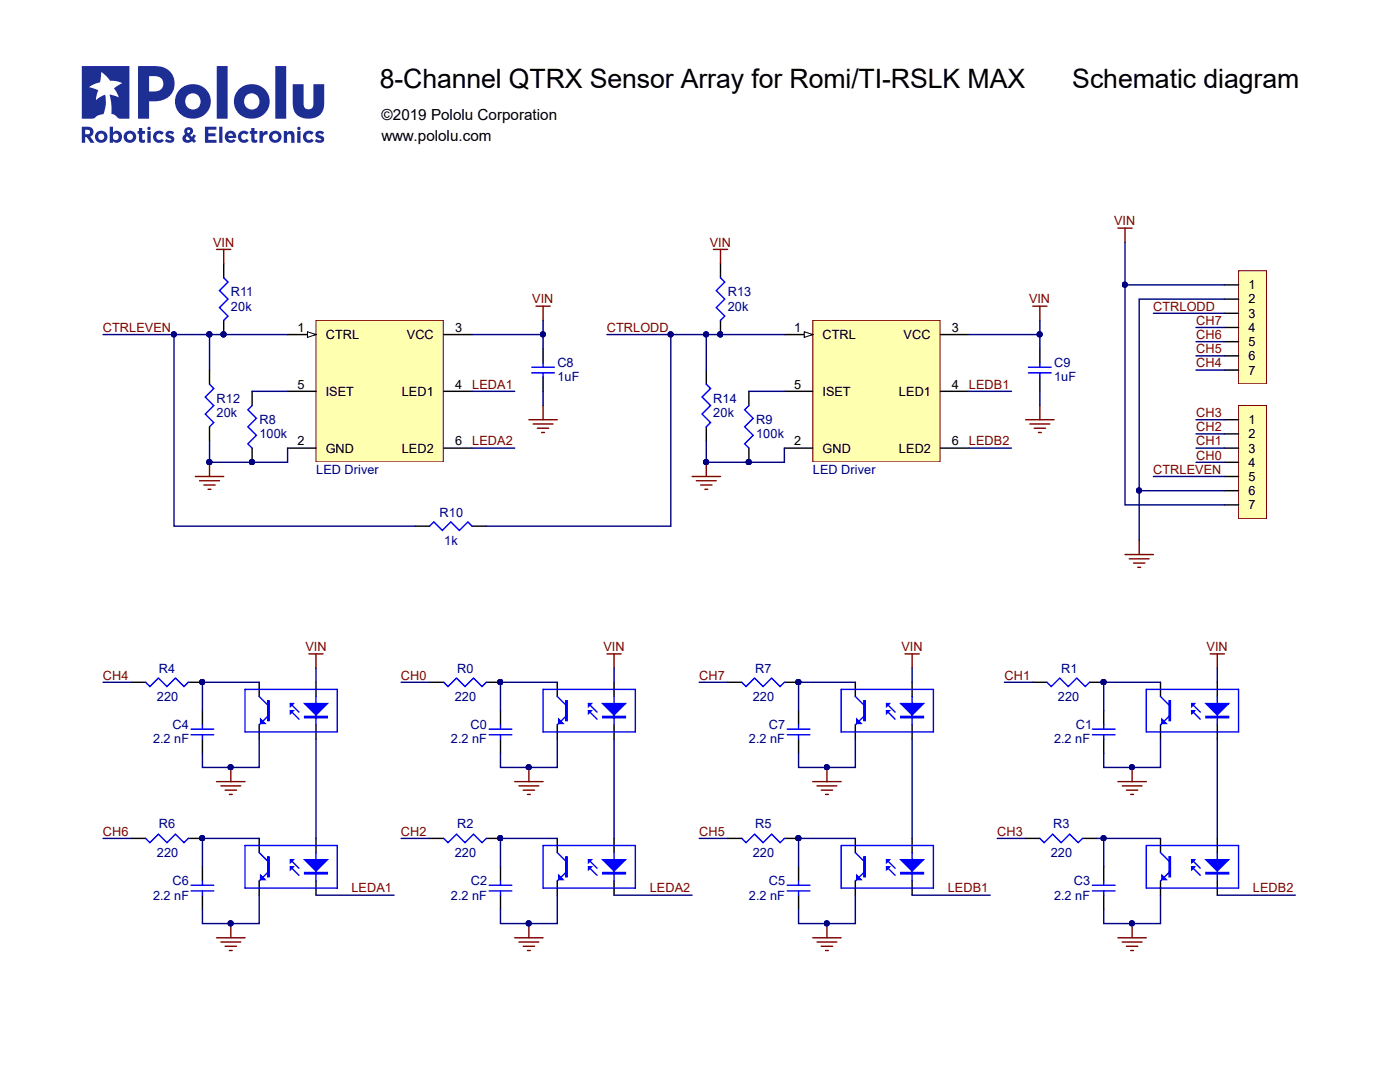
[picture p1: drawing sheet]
<svg xmlns="http://www.w3.org/2000/svg" width="279mm" height="216mm" viewBox="0 0 279 216" stroke-linecap="round" stroke-linejoin="round" font-family="sans-serif">
<path d="M111.2 136.1v2.9M122.5 136.1v2.9M111.2 144.6v2.9M122.5 144.6v2.9" fill="none" stroke="#000" stroke-width=".28"/>
<path d="M108.4 137.6h18.4v8.5h-18.4zM122.5 139v5.6M117.4 141.8l1.7 1.7M117.4 140.4l1.7 1.7" fill="none" stroke="#00f" stroke-width=".28"/>
<path d="M120.3 140.4h4.5l-2.3 2.3z" fill="#00f"/>
<path d="M120.3 140.4h4.5l-2.3 2.3zM120.3 142.9h4.5v.3h-4.5zM120.3 143.1h4.5" fill="none" stroke="#00f" stroke-width=".28"/>
<path d="M117.4 140.4h.6l-.6 .6z" fill="#00f"/>
<path d="M117.4 140.4h.6l-.6 .6z" fill="none" stroke="#00f" stroke-width=".28"/>
<path d="M117.4 141.8h.6l-.6 .6z" fill="#00f"/>
<path d="M111.2 139l1.7 1.7M112.9 139.8h.3v4h-.3zM113.1 139.8v4M113.2 142.7l-2 1.9M117.4 141.8h.6l-.6 .6z" fill="none" stroke="#00f" stroke-width=".28"/>
<path d="M111.5 143.5l.8 .9h-.8z" fill="#00f"/>
<path d="M97.6 145.5h4.6M97.6 146.6h4.6M99.9 144.6v.9M99.9 146.6v.9M111.5 143.5l.8 .9h-.8z" fill="none" stroke="#00f" stroke-width=".28"/>
<path d="M85.7 136.1h2.9M97.1 136.1h2.8M99.9 141.8v2.8M99.9 147.5v2.8" fill="none" stroke="#000" stroke-width=".28"/>
<circle cx="99.8" cy="136.1" r=".52" fill="#000080"/>
<circle cx="99.8" cy="136.1" r=".52" fill="none" stroke="#000080" stroke-width=".2"/>
<path d="M88.6 136.1l.8 .9 1.7-1.7 1.7 1.7 1.7-1.7 1.7 1.7 .9-.9" fill="none" stroke="#00f" stroke-width=".28"/>
<circle cx="99.8" cy="136.1" r=".52" fill="#000080"/>
<circle cx="99.8" cy="136.1" r=".52" fill="none" stroke="#000080" stroke-width=".2"/>
<path d="M102.7 156h5.7M103.6 156.8h3.9M104.4 157.7h2.3M105.3 158.5h.5M105.5 153.1v2.9" fill="none" stroke="#800000" stroke-width=".28"/>
<circle cx="105.5" cy="153.1" r=".52" fill="#000080"/>
<circle cx="105.5" cy="153.1" r=".52" fill="none" stroke="#000080" stroke-width=".2"/>
<path d="M111.2 167.3v2.8M111.2 175.8v2.8M122.5 167.3v2.8M122.5 175.8v2.8" fill="none" stroke="#000" stroke-width=".28"/>
<path d="M108.4 168.7h18.4v8.5h-18.4zM117.4 173l1.7 1.7M117.4 171.5l1.7 1.7M122.5 170.1v5.7" fill="none" stroke="#00f" stroke-width=".28"/>
<path d="M120.3 171.5h4.5l-2.3 2.3z" fill="#00f"/>
<path d="M120.3 171.5h4.5l-2.3 2.3zM120.3 174.1h4.5v.3h-4.5zM120.3 174.2h4.5" fill="none" stroke="#00f" stroke-width=".28"/>
<path d="M117.4 171.5h.6l-.6 .6z" fill="#00f"/>
<path d="M117.4 171.5h.6l-.6 .6z" fill="none" stroke="#00f" stroke-width=".28"/>
<path d="M117.4 173h.6l-.6 .5z" fill="#00f"/>
<path d="M111.2 170.1l1.7 1.7M112.9 171h.3v3.9h-.3zM113.1 171v3.9M113.2 173.8l-2 2M117.4 173h.6l-.6 .5z" fill="none" stroke="#00f" stroke-width=".28"/>
<path d="M111.5 174.7l.8 .8h-.8z" fill="#00f"/>
<path d="M97.6 176.6h4.6M97.6 177.8h4.6M99.9 175.8v.8M99.9 177.8v.8M111.5 174.7l.8 .8h-.8z" fill="none" stroke="#00f" stroke-width=".28"/>
<path d="M85.7 167.3h2.9M97.1 167.3h2.8M99.9 173v2.8M99.9 178.6v2.9" fill="none" stroke="#000" stroke-width=".28"/>
<circle cx="99.8" cy="167.3" r=".52" fill="#000080"/>
<circle cx="99.8" cy="167.3" r=".52" fill="none" stroke="#000080" stroke-width=".2"/>
<path d="M88.6 167.3l.8 .8 1.7-1.7 1.7 1.7 1.7-1.7 1.7 1.7 .9-.8" fill="none" stroke="#00f" stroke-width=".28"/>
<circle cx="99.8" cy="167.3" r=".52" fill="#000080"/>
<circle cx="99.8" cy="167.3" r=".52" fill="none" stroke="#000080" stroke-width=".2"/>
<path d="M102.7 187.1h5.7M103.6 188h3.9M104.4 188.8h2.3M105.3 189.7h.5M105.5 184.3v2.8" fill="none" stroke="#800000" stroke-width=".28"/>
<circle cx="105.5" cy="184.2" r=".52" fill="#000080"/>
<circle cx="105.5" cy="184.2" r=".52" fill="none" stroke="#000080" stroke-width=".2"/>
<path d="M121.1 130.5h2.9M122.5 130.5v2.8" fill="none" stroke="#800000" stroke-width=".28"/>
<path d="M63.1 63.9h25.4v28.3h-25.4z" fill="#ffffb0"/>
<path d="M63.1 63.9h25.4v28.3h-25.4z" fill="none" stroke="#800000" stroke-width=".2"/>
<path d="M57.4 66.8h5.7M88.6 66.8h5.6M57.4 89.4h5.7" fill="none" stroke="#000" stroke-width=".28"/>
<path d="M61.4 66.2l1.7 .6-1.7 .5z" fill="#fff"/>
<path d="M61.4 66.2l1.7 .6-1.7 .5z" fill="none" stroke="#000" stroke-width=".2"/>
<path d="M57.4 78.1h5.7M88.6 78.1h5.6M88.6 89.4h5.6" fill="none" stroke="#000" stroke-width=".28"/>
<path d="M162.2 63.9h25.4v28.3h-25.4z" fill="#ffffb0"/>
<path d="M162.2 63.9h25.4v28.3h-25.4z" fill="none" stroke="#800000" stroke-width=".2"/>
<path d="M156.5 66.8h5.7M187.7 66.8h5.7M156.5 89.4h5.7" fill="none" stroke="#000" stroke-width=".28"/>
<path d="M160.5 66.2l1.7 .6-1.7 .5z" fill="#fff"/>
<path d="M160.5 66.2l1.7 .6-1.7 .5z" fill="none" stroke="#000" stroke-width=".2"/>
<path d="M156.5 78.1h5.7M187.7 78.1h5.7M50.3 89.4v2.8M187.7 89.4h5.7" fill="none" stroke="#000" stroke-width=".28"/>
<circle cx="50.3" cy="92.2" r=".52" fill="#000080"/>
<circle cx="50.3" cy="92.2" r=".52" fill="none" stroke="#000080" stroke-width=".2"/>
<path d="M50.3 78.1v2.8" fill="none" stroke="#000" stroke-width=".28"/>
<path d="M50.3 80.9l-.8 .9 1.7 1.7-1.7 1.7 1.7 1.7-1.7 1.7 .8 .8" fill="none" stroke="#00f" stroke-width=".28"/>
<circle cx="50.3" cy="92.2" r=".52" fill="#000080"/>
<circle cx="50.3" cy="92.2" r=".52" fill="none" stroke="#000080" stroke-width=".2"/>
<path d="M149.5 89.4v2.8" fill="none" stroke="#000" stroke-width=".28"/>
<circle cx="149.4" cy="92.2" r=".52" fill="#000080"/>
<circle cx="149.4" cy="92.2" r=".52" fill="none" stroke="#000080" stroke-width=".2"/>
<path d="M149.5 78.1v2.8" fill="none" stroke="#000" stroke-width=".28"/>
<path d="M149.5 80.9l-.9 .9 1.7 1.7-1.7 1.7 1.7 1.7-1.7 1.7 .9 .8" fill="none" stroke="#00f" stroke-width=".28"/>
<circle cx="149.4" cy="92.2" r=".52" fill="#000080"/>
<circle cx="149.4" cy="92.2" r=".52" fill="none" stroke="#000080" stroke-width=".2"/>
<path d="M138.1 95.1h5.7M139 95.9h3.9M139.8 96.8h2.3M140.7 97.6h.5M141 92.2v2.9" fill="none" stroke="#800000" stroke-width=".28"/>
<circle cx="140.9" cy="92.2" r=".52" fill="#000080"/>
<circle cx="140.9" cy="92.2" r=".52" fill="none" stroke="#000080" stroke-width=".2"/>
<path d="M39 95.1h5.6M39.8 95.9h4M40.7 96.8h2.2M41.5 97.6h.6M41.8 92.2v2.9" fill="none" stroke="#800000" stroke-width=".28"/>
<circle cx="41.8" cy="92.2" r=".52" fill="#000080"/>
<circle cx="41.8" cy="92.2" r=".52" fill="none" stroke="#000080" stroke-width=".2"/>
<g fill="none" stroke="#800000" stroke-width=".28">
<path d="M107 61.1h2.8M108.4 61.1v2.8M206.1 61.1h2.8M207.5 61.1v2.8M105.5 83.8h5.7M106.4 84.6h4M107.2 85.4h2.3M108.1 86.3h.6M108.4 80.9v2.9M204.7 83.8h5.7M205.5 84.6h4M206.4 85.4h2.3"/>
<path d="M207.2 86.3h.6M207.5 80.9v2.9"/>
</g>
<path d="M44.6 63.9v2.9M108.4 69.6v2.8M108.4 75.3v2.8M207.5 69.6v2.8M207.5 75.3v2.8" fill="none" stroke="#000" stroke-width=".28"/>
<path d="M106.1 73.3h4.5M106.1 74.4h4.5M108.4 72.4v.9M108.4 74.4v.9M205.3 73.3h4.5M205.3 74.4h4.5M207.5 72.4v.9M207.5 74.4v.9" fill="none" stroke="#00f" stroke-width=".28"/>
<circle cx="44.6" cy="66.7" r=".52" fill="#000080"/>
<circle cx="44.6" cy="66.7" r=".52" fill="none" stroke="#000080" stroke-width=".2"/>
<path d="M44.6 52.6v2.8" fill="none" stroke="#000" stroke-width=".28"/>
<path d="M44.6 55.4l.9 .9-1.7 1.7 1.7 1.7-1.7 1.7 1.7 1.7-.9 .8" fill="none" stroke="#00f" stroke-width=".28"/>
<circle cx="44.6" cy="66.7" r=".52" fill="#000080"/>
<circle cx="44.6" cy="66.7" r=".52" fill="none" stroke="#000080" stroke-width=".2"/>
<path d="M43.2 49.8h2.9M44.6 49.8v2.8" fill="none" stroke="#800000" stroke-width=".28"/>
<path d="M231.6 136.1v2.9M242.9 136.1v2.9M231.6 144.6v2.9M242.9 144.6v2.9" fill="none" stroke="#000" stroke-width=".28"/>
<path d="M228.8 137.6h18.4v8.5h-18.4zM242.9 139v5.6M237.8 141.8l1.7 1.7M237.8 140.4l1.7 1.7" fill="none" stroke="#00f" stroke-width=".28"/>
<path d="M240.7 140.4h4.5l-2.3 2.3z" fill="#00f"/>
<path d="M240.7 140.4h4.5l-2.3 2.3zM240.7 142.9h4.5v.3h-4.5zM240.7 143.1h4.5" fill="none" stroke="#00f" stroke-width=".28"/>
<path d="M237.8 140.4h.6l-.6 .6z" fill="#00f"/>
<path d="M237.8 140.4h.6l-.6 .6z" fill="none" stroke="#00f" stroke-width=".28"/>
<path d="M237.8 141.8h.6l-.6 .6z" fill="#00f"/>
<path d="M231.6 139l1.7 1.7M233.3 139.8h.3v4h-.3zM233.4 139.8v4M233.6 142.7l-2 1.9M237.8 141.8h.6l-.6 .6z" fill="none" stroke="#00f" stroke-width=".28"/>
<path d="M231.9 143.5l.8 .9h-.8z" fill="#00f"/>
<path d="M218 145.5h4.5M218 146.6h4.5M220.3 144.6v.9M220.3 146.6v.9M231.9 143.5l.8 .9h-.8z" fill="none" stroke="#00f" stroke-width=".28"/>
<path d="M206.1 136.1h2.8M217.4 136.1h2.9M220.3 141.8v2.8M220.3 147.5v2.8" fill="none" stroke="#000" stroke-width=".28"/>
<circle cx="220.2" cy="136.1" r=".52" fill="#000080"/>
<circle cx="220.2" cy="136.1" r=".52" fill="none" stroke="#000080" stroke-width=".2"/>
<path d="M208.9 136.1l.9 .9 1.7-1.7 1.7 1.7 1.7-1.7 1.7 1.7 .8-.9" fill="none" stroke="#00f" stroke-width=".28"/>
<circle cx="220.2" cy="136.1" r=".52" fill="#000080"/>
<circle cx="220.2" cy="136.1" r=".52" fill="none" stroke="#000080" stroke-width=".2"/>
<path d="M223.1 156h5.7M224 156.8h3.9M224.8 157.7h2.3M225.7 158.5h.5M225.9 153.1v2.9" fill="none" stroke="#800000" stroke-width=".28"/>
<circle cx="225.9" cy="153.1" r=".52" fill="#000080"/>
<circle cx="225.9" cy="153.1" r=".52" fill="none" stroke="#000080" stroke-width=".2"/>
<path d="M231.6 167.3v2.8M231.6 175.8v2.8M242.9 167.3v2.8M242.9 175.8v2.8" fill="none" stroke="#000" stroke-width=".28"/>
<path d="M228.8 168.7h18.4v8.5h-18.4zM237.8 173l1.7 1.7M237.8 171.5l1.7 1.7M242.9 170.1v5.7" fill="none" stroke="#00f" stroke-width=".28"/>
<path d="M240.7 171.5h4.5l-2.3 2.3z" fill="#00f"/>
<path d="M240.7 171.5h4.5l-2.3 2.3zM240.7 174.1h4.5v.3h-4.5zM240.7 174.2h4.5" fill="none" stroke="#00f" stroke-width=".28"/>
<path d="M237.8 171.5h.6l-.6 .6z" fill="#00f"/>
<path d="M237.8 171.5h.6l-.6 .6z" fill="none" stroke="#00f" stroke-width=".28"/>
<path d="M237.8 173h.6l-.6 .5z" fill="#00f"/>
<path d="M231.6 170.1l1.7 1.7M233.3 171h.3v3.9h-.3zM233.4 171v3.9M233.6 173.8l-2 2M237.8 173h.6l-.6 .5z" fill="none" stroke="#00f" stroke-width=".28"/>
<path d="M231.9 174.7l.8 .8h-.8z" fill="#00f"/>
<path d="M207.5 167.3l.9 .8 1.7-1.7 1.7 1.7 1.7-1.7 1.7 1.7 .8-.8M218 176.6h4.5M218 177.8h4.5M220.3 175.8v.8M220.3 177.8v.8M231.9 174.7l.8 .8h-.8z" fill="none" stroke="#00f" stroke-width=".28"/>
<path d="M204.7 167.3h2.8M216 167.3h2.9M220.3 173v2.8M220.3 178.6v2.9" fill="none" stroke="#000" stroke-width=".28"/>
<path d="M223.1 187.1h5.7M224 188h3.9M224.8 188.8h2.3M225.7 189.7h.5M225.9 184.3v2.8" fill="none" stroke="#800000" stroke-width=".28"/>
<circle cx="225.9" cy="184.2" r=".52" fill="#000080"/>
<circle cx="225.9" cy="184.2" r=".52" fill="none" stroke="#000080" stroke-width=".2"/>
<path d="M241.5 130.5h2.8M242.9 130.5v2.8" fill="none" stroke="#800000" stroke-width=".28"/>
<path d="M51.7 136.1v2.9M63.1 136.1v2.9M51.7 144.6v2.9M63.1 144.6v2.9" fill="none" stroke="#000" stroke-width=".28"/>
<path d="M48.9 137.6h18.4v8.5h-18.4zM63.1 139v5.6M58 141.8l1.7 1.7M58 140.4l1.7 1.7" fill="none" stroke="#00f" stroke-width=".28"/>
<path d="M60.8 140.4h4.5l-2.2 2.3z" fill="#00f"/>
<path d="M60.8 140.4h4.5l-2.2 2.3zM60.8 142.9h4.5v.3h-4.5zM60.8 143.1h4.5" fill="none" stroke="#00f" stroke-width=".28"/>
<path d="M58 140.4h.5l-.5 .6z" fill="#00f"/>
<path d="M58 140.4h.5l-.5 .6z" fill="none" stroke="#00f" stroke-width=".28"/>
<path d="M58 141.8h.5l-.5 .6z" fill="#00f"/>
<path d="M51.7 139l1.7 1.7M53.4 139.8h.3v4h-.3zM53.6 139.8v4M53.7 142.7l-2 1.9M58 141.8h.5l-.5 .6z" fill="none" stroke="#00f" stroke-width=".28"/>
<path d="M52 143.5l.9 .9h-.9z" fill="#00f"/>
<path d="M38.1 145.5h4.6M38.1 146.6h4.6M40.4 144.6v.9M40.4 146.6v.9M52 143.5l.9 .9h-.9z" fill="none" stroke="#00f" stroke-width=".28"/>
<path d="M26.2 136.1h2.9M37.6 136.1h2.8M40.4 141.8v2.8M40.4 147.5v2.8" fill="none" stroke="#000" stroke-width=".28"/>
<circle cx="40.4" cy="136.1" r=".52" fill="#000080"/>
<circle cx="40.4" cy="136.1" r=".52" fill="none" stroke="#000080" stroke-width=".2"/>
<path d="M29.1 136.1l.8 .9 1.7-1.7 1.7 1.7 1.7-1.7 1.7 1.7 .9-.9" fill="none" stroke="#00f" stroke-width=".28"/>
<circle cx="40.4" cy="136.1" r=".52" fill="#000080"/>
<circle cx="40.4" cy="136.1" r=".52" fill="none" stroke="#000080" stroke-width=".2"/>
<path d="M43.2 156h5.7M44.1 156.8h3.9M44.9 157.7h2.3M45.8 158.5h.5M46.1 153.1v2.9" fill="none" stroke="#800000" stroke-width=".28"/>
<circle cx="46" cy="153.1" r=".52" fill="#000080"/>
<circle cx="46" cy="153.1" r=".52" fill="none" stroke="#000080" stroke-width=".2"/>
<path d="M51.7 167.3v2.8M51.7 175.8v2.8M63.1 167.3v2.8M63.1 175.8v2.8" fill="none" stroke="#000" stroke-width=".28"/>
<path d="M48.9 168.7h18.4v8.5h-18.4zM58 173l1.7 1.7M58 171.5l1.7 1.7M63.1 170.1v5.7" fill="none" stroke="#00f" stroke-width=".28"/>
<path d="M60.8 171.5h4.5l-2.2 2.3z" fill="#00f"/>
<path d="M60.8 171.5h4.5l-2.2 2.3zM60.8 174.1h4.5v.3h-4.5zM60.8 174.2h4.5" fill="none" stroke="#00f" stroke-width=".28"/>
<path d="M58 171.5h.5l-.5 .6z" fill="#00f"/>
<path d="M58 171.5h.5l-.5 .6z" fill="none" stroke="#00f" stroke-width=".28"/>
<path d="M58 173h.5l-.5 .5z" fill="#00f"/>
<path d="M51.7 170.1l1.7 1.7M53.4 171h.3v3.9h-.3zM53.6 171v3.9M53.7 173.8l-2 2M58 173h.5l-.5 .5z" fill="none" stroke="#00f" stroke-width=".28"/>
<path d="M52 174.7l.9 .8h-.9z" fill="#00f"/>
<path d="M38.1 176.6h4.6M38.1 177.8h4.6M40.4 175.8v.8M40.4 177.8v.8M52 174.7l.9 .8h-.9z" fill="none" stroke="#00f" stroke-width=".28"/>
<path d="M26.2 167.3h2.9M37.6 167.3h2.8M40.4 173v2.8M40.4 178.6v2.9" fill="none" stroke="#000" stroke-width=".28"/>
<circle cx="40.4" cy="167.3" r=".52" fill="#000080"/>
<circle cx="40.4" cy="167.3" r=".52" fill="none" stroke="#000080" stroke-width=".2"/>
<path d="M29.1 167.3l.8 .8 1.7-1.7 1.7 1.7 1.7-1.7 1.7 1.7 .9-.8" fill="none" stroke="#00f" stroke-width=".28"/>
<circle cx="40.4" cy="167.3" r=".52" fill="#000080"/>
<circle cx="40.4" cy="167.3" r=".52" fill="none" stroke="#000080" stroke-width=".2"/>
<path d="M43.2 187.1h5.7M44.1 188h3.9M44.9 188.8h2.3M45.8 189.7h.5M46.1 184.3v2.8" fill="none" stroke="#800000" stroke-width=".28"/>
<circle cx="46" cy="184.2" r=".52" fill="#000080"/>
<circle cx="46" cy="184.2" r=".52" fill="none" stroke="#000080" stroke-width=".2"/>
<path d="M61.6 130.5h2.9M63.1 130.5v2.8" fill="none" stroke="#800000" stroke-width=".28"/>
<path d="M170.7 167.3v2.8M170.7 175.8v2.8M182 167.3v2.8M182 175.8v2.8" fill="none" stroke="#000" stroke-width=".28"/>
<path d="M167.9 168.7h18.4v8.5h-18.4zM176.9 173l1.7 1.7M176.9 171.5l1.7 1.7M182 170.1v5.7" fill="none" stroke="#00f" stroke-width=".28"/>
<path d="M179.8 171.5h4.5l-2.3 2.3z" fill="#00f"/>
<path d="M179.8 174.2h4.5M179.8 171.5h4.5l-2.3 2.3zM179.8 174.1h4.5v.3h-4.5z" fill="none" stroke="#00f" stroke-width=".28"/>
<path d="M176.9 171.5h.6l-.6 .6z" fill="#00f"/>
<path d="M176.9 171.5h.6l-.6 .6z" fill="none" stroke="#00f" stroke-width=".28"/>
<path d="M176.9 173h.6l-.6 .5z" fill="#00f"/>
<path d="M170.7 170.1l1.7 1.7M172.4 171h.3v3.9h-.3zM172.5 171v3.9M172.7 173.8l-2 2M176.9 173h.6l-.6 .5z" fill="none" stroke="#00f" stroke-width=".28"/>
<path d="M171 174.7l.8 .8h-.8z" fill="#00f"/>
<path d="M157.1 176.6h4.5M157.1 177.8h4.5M159.4 175.8v.8M159.4 177.8v.8M171 174.7l.8 .8h-.8z" fill="none" stroke="#00f" stroke-width=".28"/>
<path d="M145.2 167.3h2.8M156.5 167.3h2.9M159.4 173v2.8M159.4 178.6v2.9" fill="none" stroke="#000" stroke-width=".28"/>
<circle cx="159.3" cy="167.3" r=".52" fill="#000080"/>
<circle cx="159.3" cy="167.3" r=".52" fill="none" stroke="#000080" stroke-width=".2"/>
<path d="M148 167.3l.9 .8 1.7-1.7 1.7 1.7 1.7-1.7 1.7 1.7 .8-.8" fill="none" stroke="#00f" stroke-width=".28"/>
<circle cx="159.3" cy="167.3" r=".52" fill="#000080"/>
<circle cx="159.3" cy="167.3" r=".52" fill="none" stroke="#000080" stroke-width=".2"/>
<path d="M162.2 187.1h5.7M163.1 188h3.9M163.9 188.8h2.3M164.8 189.7h.5M165 184.3v2.8" fill="none" stroke="#800000" stroke-width=".28"/>
<circle cx="165" cy="184.2" r=".52" fill="#000080"/>
<circle cx="165" cy="184.2" r=".52" fill="none" stroke="#000080" stroke-width=".2"/>
<path d="M170.7 136.1v2.9M182 136.1v2.9M170.7 144.6v2.9M182 144.6v2.9" fill="none" stroke="#000" stroke-width=".28"/>
<path d="M167.9 137.6h18.4v8.5h-18.4zM182 139v5.6M176.9 141.8l1.7 1.7M176.9 140.4l1.7 1.7" fill="none" stroke="#00f" stroke-width=".28"/>
<path d="M179.8 140.4h4.5l-2.3 2.3z" fill="#00f"/>
<path d="M179.8 143.1h4.5M179.8 140.4h4.5l-2.3 2.3zM179.8 142.9h4.5v.3h-4.5z" fill="none" stroke="#00f" stroke-width=".28"/>
<path d="M176.9 140.4h.6l-.6 .6z" fill="#00f"/>
<path d="M176.9 140.4h.6l-.6 .6z" fill="none" stroke="#00f" stroke-width=".28"/>
<path d="M176.9 141.8h.6l-.6 .6z" fill="#00f"/>
<path d="M170.7 139l1.7 1.7M172.4 139.8h.3v4h-.3zM172.5 139.8v4M172.7 142.7l-2 1.9M176.9 141.8h.6l-.6 .6z" fill="none" stroke="#00f" stroke-width=".28"/>
<path d="M171 143.5l.8 .9h-.8z" fill="#00f"/>
<path d="M157.1 145.5h4.5M157.1 146.6h4.5M159.4 144.6v.9M159.4 146.6v.9M171 143.5l.8 .9h-.8z" fill="none" stroke="#00f" stroke-width=".28"/>
<path d="M145.2 136.1h2.8M156.5 136.1h2.9M159.4 141.8v2.8M159.4 147.5v2.8" fill="none" stroke="#000" stroke-width=".28"/>
<circle cx="159.3" cy="136.1" r=".52" fill="#000080"/>
<circle cx="159.3" cy="136.1" r=".52" fill="none" stroke="#000080" stroke-width=".2"/>
<path d="M148 136.1l.9 .9 1.7-1.7 1.7 1.7 1.7-1.7 1.7 1.7 .8-.9" fill="none" stroke="#00f" stroke-width=".28"/>
<circle cx="159.3" cy="136.1" r=".52" fill="#000080"/>
<circle cx="159.3" cy="136.1" r=".52" fill="none" stroke="#000080" stroke-width=".2"/>
<path d="M162.2 156h5.7M163.1 156.8h3.9M163.9 157.7h2.3M164.8 158.5h.5M165 153.1v2.9" fill="none" stroke="#800000" stroke-width=".28"/>
<circle cx="165" cy="153.1" r=".52" fill="#000080"/>
<circle cx="165" cy="153.1" r=".52" fill="none" stroke="#000080" stroke-width=".2"/>
<path d="M180.6 130.5h2.8M182 130.5v2.8" fill="none" stroke="#800000" stroke-width=".28"/>
<path d="M41.8 73.8v2.9M143.8 63.9v2.9M41.8 85.2v2.8" fill="none" stroke="#000" stroke-width=".28"/>
<path d="M41.8 76.7l.9 .8-1.7 1.7 1.7 1.7-1.7 1.7 1.7 1.7-.9 .9" fill="none" stroke="#00f" stroke-width=".28"/>
<circle cx="143.7" cy="66.7" r=".52" fill="#000080"/>
<circle cx="143.7" cy="66.7" r=".52" fill="none" stroke="#000080" stroke-width=".2"/>
<path d="M143.8 52.6v2.8" fill="none" stroke="#000" stroke-width=".28"/>
<path d="M143.8 55.4l.8 .9-1.7 1.7 1.7 1.7-1.7 1.7 1.7 1.7-.8 .8" fill="none" stroke="#00f" stroke-width=".28"/>
<circle cx="143.7" cy="66.7" r=".52" fill="#000080"/>
<circle cx="143.7" cy="66.7" r=".52" fill="none" stroke="#000080" stroke-width=".2"/>
<path d="M142.4 49.8h2.8M143.8 49.8v2.8" fill="none" stroke="#800000" stroke-width=".28"/>
<path d="M141 73.8v2.9M141 85.2v2.8" fill="none" stroke="#000" stroke-width=".28"/>
<path d="M141 76.7l.8 .8-1.7 1.7 1.7 1.7-1.7 1.7 1.7 1.7-.8 .9" fill="none" stroke="#00f" stroke-width=".28"/>
<path d="M247.2 80.9h5.6v22.6h-5.6z" fill="#ffffb0"/>
<path d="M247.2 80.9h5.6v22.6h-5.6z" fill="none" stroke="#800000" stroke-width=".2"/>
<path d="M244.3 83.8h2.9M244.3 86.6h2.9M244.3 92.2h2.9M244.3 89.4h2.9M244.3 95.1h2.9M244.3 97.9h2.9M244.3 100.7h2.9" fill="none" stroke="#000" stroke-width=".28"/>
<path d="M247.2 54h5.6v22.6h-5.6z" fill="#ffffb0"/>
<path d="M247.2 54h5.6v22.6h-5.6z" fill="none" stroke="#800000" stroke-width=".2"/>
<path d="M244.3 56.8h2.9M244.3 59.7h2.9M244.3 65.3h2.9M244.3 62.5h2.9M244.3 68.2h2.9M244.3 71h2.9M244.3 73.8h2.9M82.9 105h2.8M94.2 105h2.9" fill="none" stroke="#000" stroke-width=".28"/>
<path d="M85.7 105l.9-.9 1.7 1.7 1.7-1.7 1.7 1.7 1.7-1.7 .8 .9" fill="none" stroke="#00f" stroke-width=".28"/>
<path d="M223.1 45.5h2.8M224.5 45.5v2.9M224.5 110.7h5.7M225.4 111.5h3.9M226.2 112.4h2.3M227.1 113.2h.5M227.4 107.8v2.9" fill="none" stroke="#800000" stroke-width=".28"/>
<g fill="none" stroke="#000080" stroke-width=".28">
<path d="M50.3 78.1h7.1M94.2 78.1h8.5M108.4 78.1v2.8M149.5 78.1h7M193.4 78.1h8.5M207.5 78.1v2.8M94.2 89.4h8.5M193.4 89.4h8.5M20.6 136.1h5.6M63.1 133.3v2.8M80.1 136.1h5.6M111.2 136.1h-11.3v5.7"/>
<path d="M122.5 133.3v2.8M139.5 136.1h5.7M182 133.3v2.8M200.4 136.1h5.7M242.9 133.3v2.8M63.1 147.5v19.8M122.5 147.5v19.8M182 147.5v19.8M242.9 147.5v19.8M20.6 167.3h5.6M63.1 178.6h15.5M80.1 167.3h5.6"/>
<path d="M122.5 178.6h15.6M139.5 167.3h5.7M199 167.3h5.7M242.9 178.6h15.6"/>
</g>
<circle cx="99.8" cy="136.1" r=".52" fill="#000080"/>
<circle cx="99.8" cy="136.1" r=".52" fill="none" stroke="#000080" stroke-width=".2"/>
<path d="M111.2 147.5v5.6h-11.3v-2.8" fill="none" stroke="#000080" stroke-width=".28"/>
<circle cx="105.5" cy="153.1" r=".52" fill="#000080"/>
<circle cx="105.5" cy="153.1" r=".52" fill="none" stroke="#000080" stroke-width=".2"/>
<path d="M111.2 178.6v5.7h-11.3v-2.8" fill="none" stroke="#000080" stroke-width=".28"/>
<circle cx="105.5" cy="184.2" r=".52" fill="#000080"/>
<circle cx="105.5" cy="184.2" r=".52" fill="none" stroke="#000080" stroke-width=".2"/>
<path d="M111.2 167.3h-11.3v5.7" fill="none" stroke="#000080" stroke-width=".28"/>
<circle cx="99.8" cy="167.3" r=".52" fill="#000080"/>
<circle cx="99.8" cy="167.3" r=".52" fill="none" stroke="#000080" stroke-width=".2"/>
<path d="M231.6 147.5v5.6h-11.3v-2.8" fill="none" stroke="#000080" stroke-width=".28"/>
<circle cx="225.9" cy="153.1" r=".52" fill="#000080"/>
<circle cx="225.9" cy="153.1" r=".52" fill="none" stroke="#000080" stroke-width=".2"/>
<path d="M231.6 136.1h-11.3v5.7" fill="none" stroke="#000080" stroke-width=".28"/>
<circle cx="220.2" cy="136.1" r=".52" fill="#000080"/>
<circle cx="220.2" cy="136.1" r=".52" fill="none" stroke="#000080" stroke-width=".2"/>
<path d="M220.3 167.3h11.3" fill="none" stroke="#000080" stroke-width=".28"/>
<circle cx="220.2" cy="167.3" r=".52" fill="#000080"/>
<circle cx="220.2" cy="167.3" r=".52" fill="none" stroke="#000080" stroke-width=".2"/>
<path d="M218.9 167.3h1.4v5.7" fill="none" stroke="#000080" stroke-width=".28"/>
<circle cx="220.2" cy="167.3" r=".52" fill="#000080"/>
<circle cx="220.2" cy="167.3" r=".52" fill="none" stroke="#000080" stroke-width=".2"/>
<path d="M231.6 178.6v5.7h-11.3v-2.8" fill="none" stroke="#000080" stroke-width=".28"/>
<circle cx="225.9" cy="184.2" r=".52" fill="#000080"/>
<circle cx="225.9" cy="184.2" r=".52" fill="none" stroke="#000080" stroke-width=".2"/>
<path d="M170.7 178.6v5.7h-11.3v-2.8" fill="none" stroke="#000080" stroke-width=".28"/>
<circle cx="165" cy="184.2" r=".52" fill="#000080"/>
<circle cx="165" cy="184.2" r=".52" fill="none" stroke="#000080" stroke-width=".2"/>
<path d="M170.7 147.5v5.6h-11.3v-2.8" fill="none" stroke="#000080" stroke-width=".28"/>
<circle cx="165" cy="153.1" r=".52" fill="#000080"/>
<circle cx="165" cy="153.1" r=".52" fill="none" stroke="#000080" stroke-width=".2"/>
<path d="M51.7 178.6v5.7h-11.3v-2.8" fill="none" stroke="#000080" stroke-width=".28"/>
<circle cx="46" cy="184.2" r=".52" fill="#000080"/>
<circle cx="46" cy="184.2" r=".52" fill="none" stroke="#000080" stroke-width=".2"/>
<path d="M51.7 147.5v5.6h-11.3v-2.8" fill="none" stroke="#000080" stroke-width=".28"/>
<circle cx="46" cy="153.1" r=".52" fill="#000080"/>
<circle cx="46" cy="153.1" r=".52" fill="none" stroke="#000080" stroke-width=".2"/>
<path d="M51.7 136.1h-11.3v5.7" fill="none" stroke="#000080" stroke-width=".28"/>
<circle cx="40.4" cy="136.1" r=".52" fill="#000080"/>
<circle cx="40.4" cy="136.1" r=".52" fill="none" stroke="#000080" stroke-width=".2"/>
<path d="M170.7 167.3h-11.3v5.7" fill="none" stroke="#000080" stroke-width=".28"/>
<circle cx="159.3" cy="167.3" r=".52" fill="#000080"/>
<circle cx="159.3" cy="167.3" r=".52" fill="none" stroke="#000080" stroke-width=".2"/>
<path d="M170.7 136.1h-11.3v5.7" fill="none" stroke="#000080" stroke-width=".28"/>
<circle cx="159.3" cy="136.1" r=".52" fill="#000080"/>
<circle cx="159.3" cy="136.1" r=".52" fill="none" stroke="#000080" stroke-width=".2"/>
<path d="M51.7 167.3h-11.3v5.7" fill="none" stroke="#000080" stroke-width=".28"/>
<circle cx="40.4" cy="167.3" r=".52" fill="#000080"/>
<circle cx="40.4" cy="167.3" r=".52" fill="none" stroke="#000080" stroke-width=".2"/>
<path d="M230.2 62.5h14.1M238.7 73.8h5.6M238.7 71h5.6M238.7 68.2h5.6M238.7 65.3h5.6M57.4 89.4v2.8h-15.6M230.2 95.1h14.1M238.7 83.8h5.6M238.7 86.6h5.6M238.7 89.4h5.6M238.7 92.2h5.6M182 178.6h15.6" fill="none" stroke="#000080" stroke-width=".28"/>
<circle cx="41.8" cy="92.2" r=".52" fill="#000080"/>
<circle cx="41.8" cy="92.2" r=".52" fill="none" stroke="#000080" stroke-width=".2"/>
<circle cx="50.3" cy="92.2" r=".52" fill="#000080"/>
<circle cx="50.3" cy="92.2" r=".52" fill="none" stroke="#000080" stroke-width=".2"/>
<path d="M41.8 88v4.2" fill="none" stroke="#000080" stroke-width=".28"/>
<circle cx="41.8" cy="92.2" r=".52" fill="#000080"/>
<circle cx="41.8" cy="92.2" r=".52" fill="none" stroke="#000080" stroke-width=".2"/>
<path d="M141 88v4.2" fill="none" stroke="#000080" stroke-width=".28"/>
<circle cx="140.9" cy="92.2" r=".52" fill="#000080"/>
<circle cx="140.9" cy="92.2" r=".52" fill="none" stroke="#000080" stroke-width=".2"/>
<path d="M156.5 89.4v2.8h-15.5" fill="none" stroke="#000080" stroke-width=".28"/>
<circle cx="140.9" cy="92.2" r=".52" fill="#000080"/>
<circle cx="140.9" cy="92.2" r=".52" fill="none" stroke="#000080" stroke-width=".2"/>
<circle cx="149.4" cy="92.2" r=".52" fill="#000080"/>
<circle cx="149.4" cy="92.2" r=".52" fill="none" stroke="#000080" stroke-width=".2"/>
<path d="M224.5 56.8h19.8" fill="none" stroke="#000080" stroke-width=".28"/>
<circle cx="224.5" cy="56.8" r=".52" fill="#000080"/>
<circle cx="224.5" cy="56.8" r=".52" fill="none" stroke="#000080" stroke-width=".2"/>
<path d="M227.4 97.9h16.9" fill="none" stroke="#000080" stroke-width=".28"/>
<circle cx="227.3" cy="97.9" r=".52" fill="#000080"/>
<circle cx="227.3" cy="97.9" r=".52" fill="none" stroke="#000080" stroke-width=".2"/>
<path d="M41.8 66.8v7" fill="none" stroke="#000080" stroke-width=".28"/>
<circle cx="41.8" cy="66.7" r=".52" fill="#000080"/>
<circle cx="41.8" cy="66.7" r=".52" fill="none" stroke="#000080" stroke-width=".2"/>
<path d="M193.4 66.8h14.1v2.8" fill="none" stroke="#000080" stroke-width=".28"/>
<circle cx="207.5" cy="66.7" r=".52" fill="#000080"/>
<circle cx="207.5" cy="66.7" r=".52" fill="none" stroke="#000080" stroke-width=".2"/>
<path d="M108.4 63.9v2.9h-14.2" fill="none" stroke="#000080" stroke-width=".28"/>
<circle cx="108.3" cy="66.7" r=".52" fill="#000080"/>
<circle cx="108.3" cy="66.7" r=".52" fill="none" stroke="#000080" stroke-width=".2"/>
<path d="M108.4 66.8v2.8" fill="none" stroke="#000080" stroke-width=".28"/>
<circle cx="108.3" cy="66.7" r=".52" fill="#000080"/>
<circle cx="108.3" cy="66.7" r=".52" fill="none" stroke="#000080" stroke-width=".2"/>
<path d="M224.5 48.4v52.3h19.8" fill="none" stroke="#000080" stroke-width=".28"/>
<circle cx="224.5" cy="56.8" r=".52" fill="#000080"/>
<circle cx="224.5" cy="56.8" r=".52" fill="none" stroke="#000080" stroke-width=".2"/>
<path d="M244.3 59.7h-16.9v48.1" fill="none" stroke="#000080" stroke-width=".28"/>
<circle cx="227.3" cy="97.9" r=".52" fill="#000080"/>
<circle cx="227.3" cy="97.9" r=".52" fill="none" stroke="#000080" stroke-width=".2"/>
<path d="M41.8 66.8h15.6" fill="none" stroke="#000080" stroke-width=".28"/>
<circle cx="41.8" cy="66.7" r=".52" fill="#000080"/>
<circle cx="41.8" cy="66.7" r=".52" fill="none" stroke="#000080" stroke-width=".2"/>
<circle cx="44.6" cy="66.7" r=".52" fill="#000080"/>
<circle cx="44.6" cy="66.7" r=".52" fill="none" stroke="#000080" stroke-width=".2"/>
<path d="M207.5 63.9v2.9" fill="none" stroke="#000080" stroke-width=".28"/>
<circle cx="207.5" cy="66.7" r=".52" fill="#000080"/>
<circle cx="207.5" cy="66.7" r=".52" fill="none" stroke="#000080" stroke-width=".2"/>
<path d="M20.6 66.8h21.2" fill="none" stroke="#000080" stroke-width=".28"/>
<circle cx="41.8" cy="66.7" r=".52" fill="#000080"/>
<circle cx="41.8" cy="66.7" r=".52" fill="none" stroke="#000080" stroke-width=".2"/>
<circle cx="34.7" cy="66.7" r=".52" fill="#000080"/>
<circle cx="34.7" cy="66.7" r=".52" fill="none" stroke="#000080" stroke-width=".2"/>
<path d="M156.5 66.8h-15.5v7" fill="none" stroke="#000080" stroke-width=".28"/>
<circle cx="143.7" cy="66.7" r=".52" fill="#000080"/>
<circle cx="143.7" cy="66.7" r=".52" fill="none" stroke="#000080" stroke-width=".2"/>
<circle cx="140.9" cy="66.7" r=".52" fill="#000080"/>
<circle cx="140.9" cy="66.7" r=".52" fill="none" stroke="#000080" stroke-width=".2"/>
<path d="M34.7 66.8v38.2h48.2" fill="none" stroke="#000080" stroke-width=".28"/>
<circle cx="34.7" cy="66.7" r=".52" fill="#000080"/>
<circle cx="34.7" cy="66.7" r=".52" fill="none" stroke="#000080" stroke-width=".2"/>
<path d="M121.1 66.8h12.8v38.2h-36.8" fill="none" stroke="#000080" stroke-width=".28"/>
<circle cx="133.8" cy="66.7" r=".52" fill="#000080"/>
<circle cx="133.8" cy="66.7" r=".52" fill="none" stroke="#000080" stroke-width=".2"/>
<path d="M133.9 66.8h7.1" fill="none" stroke="#000080" stroke-width=".28"/>
<circle cx="133.8" cy="66.7" r=".52" fill="#000080"/>
<circle cx="133.8" cy="66.7" r=".52" fill="none" stroke="#000080" stroke-width=".2"/>
<circle cx="140.9" cy="66.7" r=".52" fill="#000080"/>
<circle cx="140.9" cy="66.7" r=".52" fill="none" stroke="#000080" stroke-width=".2"/>
<text font-size="10.5" fill="#1e2f94" x="16.3" y="23.7">R</text>
<g font-size="5.3">
<text x="75.8" y="17.5">8-Channel QTRX Sensor Array for Romi/TI-RSLK MAX</text>
<text x="214" y="17.5">Schematic diagram</text>
</g>
<g font-size="3">
<text x="76.1" y="23.9">©2019 Pololu Corporation</text>
<text x="76.1" y="28.2">www.pololu.com</text>
</g>
<g font-size="2.5" fill="#800000">
<text x="222.4" y="45">VIN</text>
<text x="42.5" y="49.2">VIN</text>
<text x="141.7" y="49.2">VIN</text>
<text x="106.2" y="60.5">VIN</text>
<text x="205.4" y="60.5">VIN</text>
<text x="230.2" y="62">CTRLODD</text>
<text x="238.7" y="64.8">CH7</text>
<text x="20.6" y="66.2">CTRLEVEN</text>
<text x="121.1" y="66.2">CTRLODD</text>
<text x="238.7" y="70.4">CH5</text>
<text x="238.7" y="67.6">CH6</text>
<text x="94.2" y="77.5">LEDA1</text>
<text x="193.4" y="77.5">LEDB1</text>
<text x="238.7" y="73.3">CH4</text>
<text x="238.7" y="83.2">CH3</text>
<text x="94.2" y="88.9">LEDA2</text>
<text x="193.4" y="88.9">LEDB2</text>
<text x="238.7" y="88.9">CH1</text>
<text x="238.7" y="86.1">CH2</text>
<text x="230.2" y="94.5">CTRLEVEN</text>
<text x="238.7" y="91.7">CH0</text>
<text x="61" y="130">VIN</text>
<text x="120.4" y="130">VIN</text>
<text x="179.9" y="130">VIN</text>
<text x="240.8" y="130">VIN</text>
<text x="20.6" y="135.6">CH4</text>
<text x="80" y="135.6">CH0</text>
<text x="139.6" y="135.6">CH7</text>
<text x="200.5" y="135.6">CH1</text>
<text x="20.6" y="166.8">CH6</text>
<text x="80" y="166.8">CH2</text>
<text x="139.6" y="166.8">CH5</text>
<text x="199" y="166.8">CH3</text>
<text x="70.1" y="178.1">LEDA1</text>
<text x="129.7" y="178.1">LEDA2</text>
<text x="189.1" y="178.1">LEDB1</text>
<text x="250" y="178.1">LEDB2</text>
</g>
<g font-size="2.5" fill="#000080">
<text x="46.1" y="59.1">R11</text>
<text x="145.2" y="59.1">R13</text>
<text x="46.1" y="62">20k</text>
<text x="145.2" y="62">20k</text>
<text x="111.2" y="76.1">1uF</text>
<text x="111.2" y="73.3">C8</text>
<text x="210.4" y="76.1">1uF</text>
<text x="210.4" y="73.3">C9</text>
<text x="43.2" y="83.2">20k</text>
<text x="43.2" y="80.4">R12</text>
<text x="142.4" y="83.2">20k</text>
<text x="142.4" y="80.4">R14</text>
<text x="51.8" y="87.4">100k</text>
<text x="51.8" y="84.6">R8</text>
<text x="150.9" y="87.4">100k</text>
<text x="150.9" y="84.6">R9</text>
<text x="63.1" y="94.5">LED Driver</text>
<text x="162.2" y="94.5">LED Driver</text>
<text x="87.7" y="103.1">R10</text>
<text x="88.6" y="108.7">1k</text>
<text x="31.7" y="134.2">R4</text>
<text x="91.3" y="134.2">R0</text>
<text x="150.7" y="134.2">R7</text>
<text x="211.8" y="134.2">R1</text>
<text x="31.3" y="139.9">220</text>
<text x="90.8" y="139.9">220</text>
<text x="150.2" y="139.9">220</text>
<text x="211.1" y="139.9">220</text>
<text x="30.5" y="148.3">2.2 nF</text>
<text x="34.4" y="145.5">C4</text>
<text x="90" y="148.3">2.2 nF</text>
<text x="93.9" y="145.5">C0</text>
<text x="149.5" y="148.3">2.2 nF</text>
<text x="153.4" y="145.5">C7</text>
<text x="210.4" y="148.3">2.2 nF</text>
<text x="214.7" y="145.5">C1</text>
<text x="31.7" y="165.3">R6</text>
<text x="91.3" y="165.3">R2</text>
<text x="150.7" y="165.3">R5</text>
<text x="210.2" y="165.3">R3</text>
<text x="31.3" y="171">220</text>
<text x="90.8" y="171">220</text>
<text x="150.2" y="171">220</text>
<text x="209.7" y="171">220</text>
<text x="30.5" y="179.5">2.2 nF</text>
<text x="34.4" y="176.6">C6</text>
<text x="90" y="179.5">2.2 nF</text>
<text x="94" y="176.6">C2</text>
<text x="149.5" y="179.5">2.2 nF</text>
<text x="153.4" y="176.6">C5</text>
<text x="210.4" y="179.5">2.2 nF</text>
<text x="214.3" y="176.6">C3</text>
</g>
<g font-size="2.5">
<text x="249.2" y="57.8">1</text>
<text x="249.2" y="60.5">2</text>
<text x="249.2" y="63.4">3</text>
<text x="59.4" y="66.2">1</text>
<text x="65" y="67.6">CTRL</text>
<text x="81.2" y="67.6">VCC</text>
<text x="90.8" y="66.2">3</text>
<text x="158.5" y="66.2">1</text>
<text x="164.2" y="67.6">CTRL</text>
<text x="180.3" y="67.6">VCC</text>
<text x="190" y="66.2">3</text>
<text x="249.2" y="66.2">4</text>
<text x="249.2" y="69.1">5</text>
<text x="249.2" y="71.9">6</text>
<text x="59.4" y="77.5">5</text>
<text x="90.8" y="77.5">4</text>
<text x="158.5" y="77.5">5</text>
<text x="190" y="77.5">4</text>
<text x="249.2" y="74.8">7</text>
<text x="65" y="79">ISET</text>
<text x="80.2" y="79">LED1</text>
<text x="164.2" y="79">ISET</text>
<text x="179.4" y="79">LED1</text>
<text x="59.4" y="88.9">2</text>
<text x="90.8" y="88.9">6</text>
<text x="158.5" y="88.9">2</text>
<text x="190" y="88.9">6</text>
<text x="249.2" y="84.6">1</text>
<text x="249.2" y="87.4">2</text>
<text x="65" y="90.3">GND</text>
<text x="80.2" y="90.3">LED2</text>
<text x="164.2" y="90.3">GND</text>
<text x="179.4" y="90.3">LED2</text>
<text x="249.2" y="93.1">4</text>
<text x="249.2" y="90.3">3</text>
<text x="249.2" y="96">5</text>
<text x="249.2" y="98.8">6</text>
<text x="249.2" y="101.6">7</text>
</g>
</svg>
